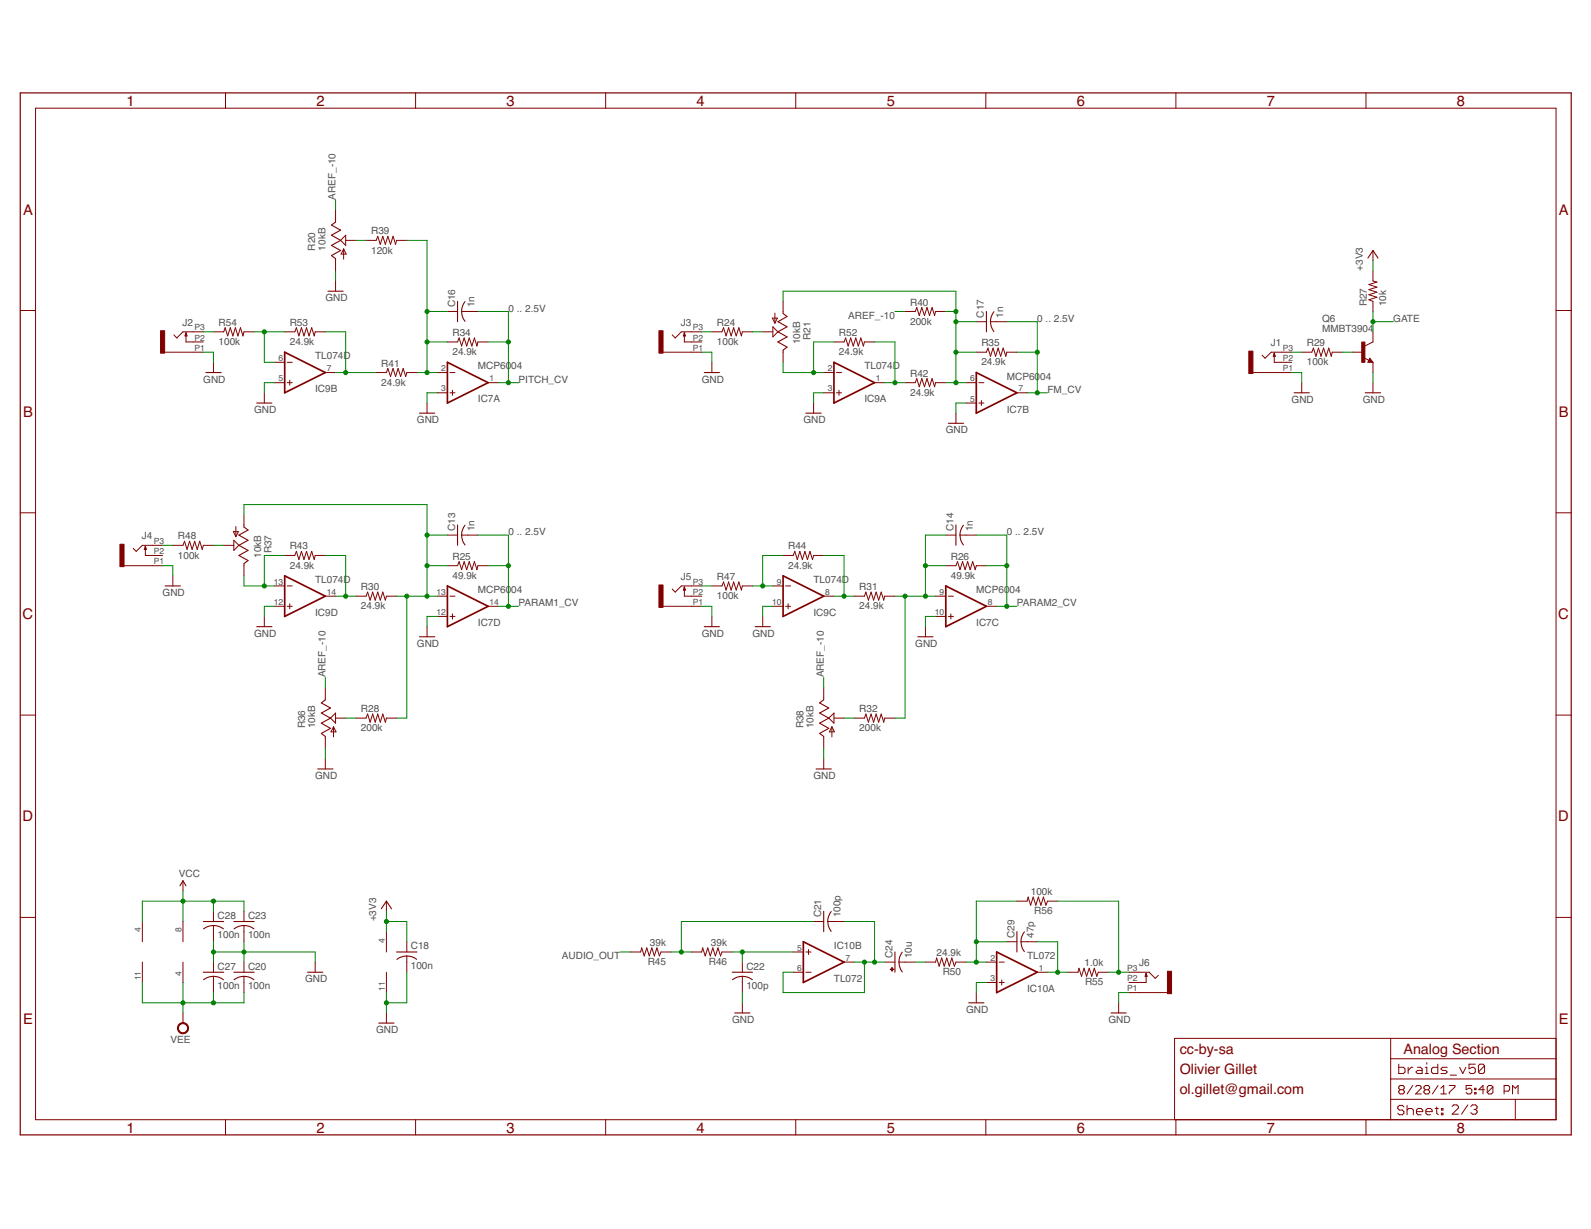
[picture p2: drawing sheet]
<svg xmlns="http://www.w3.org/2000/svg" width="279mm" height="216mm" viewBox="0 0 279 216" stroke-linecap="round" stroke-linejoin="round" font-family="sans-serif">
<g fill="none" stroke="#800000" stroke-width=".18">
<path d="M6.2 19h267.1v177.7h-267.1zM39.6 16.3v2.7M73 16.3v2.7M106.4 16.3v2.7M139.7 16.3v2.7M173.1 16.3v2.7M206.5 16.3v2.7M239.9 16.3v2.7M58.9 36.9v2.1M3.6 54.5h2.6M32.7 58.5v1.6h3M35.7 58.3h-3.6l-1 1.1-.6-.6"/>
<path d="M37.5 58.3h1.8l.2-.7 .5 1.4 .4-1.4 .5 1.4 .4-1.4 .5 1.4 .4-1.4 .5 1.4 .1-.7h1.8M50 58.3h1.8l.2-.7 .5 1.4 .4-1.4 .5 1.4 .4-1.4 .5 1.4 .4-1.4 .5 1.4 .2-.7h1.7M58.9 45.4v2.2M58.9 49.4v1.8M60.3 43.7v1.8M60.3 43.7l.5 .9h-.9zM60.7 41.3v1.8l-.9-.9zM60.7 42.2h1.8M64.3 42.2h1.8l.2-.7 .5 1.4 .4-1.4 .5 1.4 .4-1.4 .5 1.4 .4-1.4 .5 1.4 .1-.7h1.8M78.6 54.7h1.7M81.1 54.7h2.8M120.2 58.5v1.6h3"/>
<path d="M123.2 58.3h-3.5l-1.1 1.1-.6-.6M125 58.3h1.8l.3-.7 .4 1.4 .5-1.4 .4 1.4 .4-1.4 .5 1.4 .5-1.4 .4 1.4 .2-.7h1.7M133.9 58.3h1.8M135.6 55.9h.9l-.4 .9zM135.7 57.4l.9 .9-.9 .9zM136.1 55v1.8M137.5 52.9v2.2M158.9 54.7h1.8l.3-.7 .4 1.4 .5-1.4 .4 1.4 .5-1.4 .4 1.4 .5-1.4 .4 1.4 .2-.7h1.8M171.4 56.5h1.8M173.9 56.5h2.9M241.1 58.3v1.8l-1.4 .7M241.1 44v1.8"/>
<path d="M241.1 47.6v1.8l.7 .2-1.4 .4 1.4 .4-1.4 .5 1.4 .4-1.4 .5 1.4 .4-1.4 .5 .7 .2v1.8M273.3 54.5h2.6M28.9 61.9h6.8M37.5 63.6v1.8M46.4 69v1.8M48.2 67.2h1.8M48.2 63.6h1.8M50.4 67.2h.9M50.4 63.6h.9M50.9 66.8v.9M57.1 65.4h1.8M66.1 65.4h1.8l.2-.7 .5 1.4 .4-1.4 .5 1.4 .4-1.4 .5 1.4 .4-1.4 .4 1.4 .2-.7h1.8"/>
<path d="M75 70.8v1.8M76.8 65.4h1.8M76.8 69h1.8M78.6 60.1h1.7l.3-.7 .5 1.4 .4-1.4 .5 1.4 .4-1.4 .5 1.4 .4-1.4 .5 1.4 .1-.7h1.8M79 65.4h.9M79 69h.9M79.5 68.6v.8M85.7 67.2h1.8M116.4 61.9h6.8M125 63.6v1.8M137.5 61.5v2.1M142.9 70.8v1.8"/>
<path d="M144.7 65.4h1.8M144.7 69h1.8M146.5 60.1h1.7l.3-.7 .4 1.4 .5-1.4 .4 1.4 .5-1.4 .4 1.4 .5-1.4 .4 1.4 .2-.7h1.8M146.9 65.4h.9M146.9 69h.9M147.3 68.6v.8M153.6 67.2h1.8M158.9 67.2h1.8l.3-.7 .4 1.4 .5-1.4 .4 1.4 .5-1.4 .4 1.4 .5-1.4 .4 1.4 .2-.7h1.8M167.9 72.6v1.8M169.7 67.2h1.7M169.7 70.8h1.7M171.4 61.9h1.8l.3-.7 .4 1.4 .5-1.4 .4 1.4 .5-1.4 .4 1.4 .5-1.4 .4 1.4 .2-.7h1.8"/>
<path d="M171.9 67.2h.9M171.9 70.8h.9M172.3 70.4v.8M178.6 69h1.8M220 65.4h6.8M223.8 62v1.6h3M226.8 61.9h-3.6l-1 1-.6-.5M228.6 61.9h1.8l.3-.7 .4 1.4 .4-1.4 .5 1.4 .4-1.4 .5 1.4 .4-1.4 .5 1.4 .2-.7h1.8M228.6 67.2v1.8M237.5 61.9h1.8M239.5 62.9l.9 .4M240.6 62.9l.5 .7h-.9z"/>
<path d="M241.1 63.6v1.8M241.1 67.2v1.8M3.6 90.1h2.6M21.8 99.4h6.8M25.5 96v1.6h3.1M28.6 95.8h-3.6l-1.1 1.1-.5-.6M30.4 95.8h1.7l.3-.7 .5 1.4 .4-1.4 .4 1.4 .5-1.4 .4 1.4 .5-1.4 .4 1.4 .2-.7h1.8M39.3 95.8h1.8M41 93.4h.9l-.5 .9zM41.1 94.9l.9 .9-.9 .9zM41.4 92.5v1.8M42.8 90.4v2.2"/>
<path d="M42.8 99v2.2M50 97.6h1.8l.2-.7 .5 1.4 .4-1.4 .5 1.4 .4-1.4 .5 1.4 .4-1.4 .5 1.4 .2-.7h1.7M78.6 99.4h1.7l.3-.7 .5 1.4 .4-1.4 .5 1.4 .4-1.4 .5 1.4 .4-1.4 .5 1.4 .1-.7h1.8M78.6 94h1.7M81.1 94h2.8M137.5 97.6h1.8l.3-.7 .4 1.4 .5-1.4 .4 1.4 .5-1.4 .4 1.4 .4-1.4 .5 1.4 .2-.7h1.8M166.1 99.4h1.8l.2-.7 .5 1.4 .4-1.4 .5 1.4 .4-1.4 .5 1.4 .4-1.4 .5 1.4 .1-.7h1.8M166.1 94h1.8M168.6 94h2.8M273.3 90.1h2.6M30.4 101.2v1.7M46.4 108.3v1.8"/>
<path d="M48.2 106.5h1.8M48.2 102.9h1.8M50.4 106.5h.9M50.4 102.9h.9M50.9 106.1v.9M57.1 104.7h1.8M62.5 104.7h1.8l.3-.7 .4 1.4 .4-1.4 .5 1.4 .4-1.4 .5 1.4 .4-1.4 .5 1.4 .2-.7h1.7M75 110.1v1.8M76.8 104.7h1.8M76.8 108.3h1.8M79 104.7h.9M79 108.3h.9"/>
<path d="M79.5 107.8v1M85.7 106.5h1.8M116.4 106.5h6.8M120.2 103.1v1.6h3M123.2 102.9h-3.5l-1.1 1.1-.6-.5M125 102.9h1.8l.3-.7 .4 1.5 .5-1.5 .4 1.5 .4-1.5 .5 1.5 .5-1.5 .4 1.5 .2-.8h1.7M125 108.3v1.8M133.9 108.3v1.8M135.7 106.5h1.8M135.7 102.9h1.8M138 106.5h.9M138 102.9h.9"/>
<path d="M138.4 106.1v.9M144.7 104.7h1.8M150 104.7h1.8l.3-.7 .4 1.4 .5-1.4 .4 1.4 .5-1.4 .4 1.4 .4-1.4 .5 1.4 .2-.7h1.8M162.5 110.1v1.8M164.3 104.7h1.8M164.3 108.3h1.8M166.5 104.7h.9M166.5 108.3h.9M167 107.8v1M173.2 106.5h1.8M3.6 125.6h2.6M57.1 120.8v2.1"/>
<path d="M57.1 129.4v2.1M57.1 133.3v1.8M58.6 127.7v1.8M58.6 127.7l.4 .9h-.9zM58.9 125.3v1.7l-.9-.8zM58.9 126.2h1.8M62.5 126.2h1.8l.3-.8 .4 1.5 .4-1.5 .5 1.5 .4-1.5 .5 1.5 .4-1.5 .5 1.5 .2-.7h1.7M144.7 120.8v2.1M144.7 129.4v2.1M144.7 133.3v1.8M145.5 126.2l1-.9v1.7zM146.1 127.7l.4 .9h-.9z"/>
<path d="M146.1 127.7v1.8M146.5 126.2h1.7M150 126.2h1.8l.3-.8 .4 1.5 .5-1.5 .4 1.5 .5-1.5 .4 1.5 .4-1.5 .5 1.5 .2-.7h1.8M273.3 125.6h2.6M32.1 154.7v1.8M67.9 158.3v1.8M178.6 158.3h1.8l.2-.7 .4 1.4 .4-1.4 .5 1.4 .5-1.4 .4 1.4 .4-1.4 .5 1.4 .3-.7h1.7M3.6 161.2h2.6M25 161.9v3.5M25 169v3.6M32.1 161.9v3.5M32.1 169v3.6"/>
<path d="M32.1 177.9v1.8M37.5 160.1v1.8M37.5 162.6v2.8M37.5 169v1.8M37.5 171.5v2.9M42.8 160.1v1.8M42.8 162.6v2.8M42.8 169v1.8M42.8 171.5v2.9M55.4 169v1.8M67.9 163.7v3.5M67.9 170.8v3.6"/>
<path d="M67.9 177.9v1.8M71.4 165.4v1.8M71.4 167.9v2.9M110.7 167.2h1.8l.2-.7 .4 1.4 .5-1.4 .4 1.4 .5-1.4 .4 1.4 .5-1.4 .4 1.4 .3-.7h1.8M121.4 167.2h1.8l.2-.7 .4 1.4 .5-1.4 .4 1.4 .5-1.4 .4 1.4 .5-1.4 .4 1.4 .3-.7h1.8M130.4 169v1.8M130.4 171.5v2.9M130.4 176.2v1.7M139.3 170.8h1.8M139.3 167.2h1.8M141.5 170.8h.9M141.5 167.2h.9"/>
<path d="M142 166.8v.9M142.9 161.9h1.8M145.4 161.9h2.8M148.2 169h1.8M155.4 169h1.8M157.9 169h2.8M162.5 169h1.8l.2-.7 .4 1.4 .5-1.4 .4 1.4 .5-1.4 .4 1.4 .5-1.4 .4 1.4 .3-.7h1.8M171.4 174.4v1.8M173.2 172.6h1.8M173.2 169h1.8M175.5 172.6h.9M175.5 169h.9"/>
<path d="M175.9 172.1v.9M176.8 165.4h1.8M179.3 165.4h2.9M182.2 170.8h1.8M187.5 170.8h1.8l.2-.7 .4 1.4 .5-1.4 .4 1.4 .5-1.4 .4 1.4 .5-1.4 .4 1.4 .3-.7h1.8M196.4 176.2v1.7M198.2 170.8h3.6l1.1 1.1 .5-.6M198.2 174.4h6.8M201.3 171v1.6h-3.1M273.3 161.2h2.6M39.6 196.7v2.7M73 196.7v2.7"/>
<path d="M106.4 196.7v2.7M139.7 196.7v2.7M173.1 196.7v2.7M206.5 196.7v2.7M239.9 196.7v2.7M244.2 193.1h29.1M244.2 182.4v14.3M244.2 189.5h29.1M244.2 186h29.1M245.6 186.9v1.7h.9l.2-.3v-.5l-.2-.3h-.9M245.9 191.4l-.3-.2v-.3l.3-.2h.5l.2 .2v.3l-.2 .2M245.9 191.4l-.3 .3v.2l.3 .3h.5l.2-.3v-.2l-.2-.3"/>
<path d="M245.9 191.4h.5M246.5 194.5l-.2-.3h-.6l-.2 .3v.2l.2 .3h.6l.2 .3v.3l-.2 .2h-.6l-.2-.2M247.1 195l.3-.3h.5l.3 .3v.8M247.1 194.2v1.6M247.3 187.5v1.1M248.1 190.7l-1 1.5M248.1 187.5h-.3l-.5 .5M248.6 190.9l.2-.2h.5l.3 .2v.3l-1 1h1M248.8 195.3h1.1v-.3l-.3-.3h-.6l-.2 .3v.6l.2 .2h.6M248.9 187.5h.6l.2 .3v.8h-.8l-.2-.3 .2-.3h.8M250.3 188.6h.5M250.3 187.5h.3v1.1"/>
<path d="M250.3 191.4l-.2-.2v-.3l.2-.2h.5l.3 .2v.3l-.3 .2M250.3 191.4l-.2 .3v.2l.2 .3h.5l.3-.3v-.2l-.3-.3M250.3 191.4h.5M250.4 195.3h1.1v-.3l-.3-.3h-.5l-.3 .3v.6l.3 .2h.5M250.6 186.7v.2M252 194.7h.6M252.3 194.5v1.1l.3 .2M252.5 186.9v1.7h-.8l-.3-.3v-.5l.3-.3h.8M252.5 190.7l-1 1.5M253 192.2h1M253 191.2l.5-.5v1.5M253.1 194.7h.3v.3h-.3z"/>
<path d="M253.1 195.6h.3v.2h-.3zM254.1 187.5h-.8l-.3 .3 .3 .2h.6l.2 .3-.2 .3h-.9M254.5 190.7h1v.2l-1 1v.3M254.7 188.9h1.1M255 194.4l.3-.3h.5l.3 .3v.2l-1.1 1.1h1.1M256.3 187.5l.6 1.1 .5-1.1M257.8 194.1l-1.1 1.6M258.3 194.4l.3-.3h.5l.3 .3v.2l-.3 .3M258.5 190.7h-1v.7l.5-.2h.2l.3 .2v.5l-.3 .3h-.5l-.2-.3M258.8 194.9h.3M259 191.9h.2v.3h-.2zM259 191.2h.2v.2h-.2z"/>
<path d="M259.1 186.9h-1.1v.9l.5-.3h.3l.3 .3v.5l-.3 .3h-.5l-.3-.3M259.1 194.9l.3 .3v.3l-.3 .2h-.5l-.3-.2M260.7 191.4h-1l.7-.7v1.5M260.7 187.2v1.1l-.3 .3h-.5l-.3-.3M260.7 187.2l-.3-.3h-.5l-.3 .3v1.1M260.7 187.2l-1.1 1.1M262.2 190.9l-.3-.2h-.5l-.2 .2v1M262.2 190.9v1l-.3 .3h-.5l-.2-.3M262.2 190.9l-1 1M264.1 191.7h.8l.2-.3v-.5l-.2-.2h-.8v1.5M265.6 192.2v-1.5l.5 .5 .5-.5v1.5M266.1 193.1v3.6"/>
<path d="M273.3 182.4h-67v14.3"/>
</g>
<g fill="none" stroke="#800000" stroke-width=".19">
<path d="M58.9 39l-.7 .5 1.6 .9-1.6 .9 1.6 .9-1.6 .9 1.6 .9-1.6 .9 .7 .5M32.7 58.5l.2 .5h-.4zM57.6 51.2h2.7M80.3 52.9v3.6M81.7 53a2.84 2.84 0 0 0 0 3.5M120.2 58.5l.2 .5h-.4zM137.5 55.1l.7 .5-1.6 .9 1.6 .9-1.6 .9 1.6 .9-1.6 .9 1.6 .9-.7 .5M173.2 54.7v3.6M174.5 54.8a2.79 2.79 0 0 0 0 3.5M240.2 45.3l.9-1.3 .9 1.3M36.2 65.4h2.6M45.1 70.8h2.7"/>
<path d="M73.7 72.6h2.6M123.7 65.4h2.6M141.5 72.6h2.7M166.5 74.4h2.7M223.8 62l.2 .6h-.4zM227.3 69h2.6M239.8 69h2.6M240.6 63.3l.1 .2h-.3l.2-.4 .3 .5h-.5M25.5 96l.2 .5h-.4zM42.8 92.6l.8 .5-1.6 .9 1.6 .9-1.6 .9 1.6 .9-1.6 .9 1.6 .9-.8 .5M80.3 92.2v3.6M81.7 92.3a2.84 2.84 0 0 0 0 3.4"/>
<path d="M167.9 92.2v3.6M169.2 92.3a2.76 2.76 0 0 0 0 3.4M29 102.9h2.7M45.1 110.1h2.7M73.7 111.9h2.6M120.2 103.1l.2 .6h-.4zM123.7 110.1h2.6M132.6 110.1h2.7M161.2 111.9h2.7M55.8 135.1h2.7M57.1 122.9l-.7 .6 1.6 .9-1.6 .9 1.6 .9-1.6 .8 1.6 1-1.6 .8 .7 .6M143.3 135.1h2.7"/>
<path d="M144.7 122.9l-.8 .6 1.6 .9-1.6 .9 1.6 .9-1.6 .8 1.6 1-1.6 .8 .8 .6M31.6 155.6l.5-.9 .6 .9M67 159.6l.9-1.3 .8 1.3M35.7 170.8h3.6M35.7 161.9h3.6M35.8 163.2a2.87 2.87 0 0 1 3.4 0M35.8 172.1a2.87 2.87 0 0 1 3.4 0M41.1 170.8h3.5M41.1 161.9h3.5M41.1 163.2a2.87 2.87 0 0 1 3.5 0M41.1 172.1a2.87 2.87 0 0 1 3.5 0M54 170.8h2.7"/>
<path d="M66.5 179.7h2.7M69.6 167.2h3.6M69.7 168.5a2.84 2.84 0 0 1 3.5 0M128.6 170.8h3.5M128.6 172.1a2.87 2.87 0 0 1 3.5 0M129 177.9h2.7M144.7 160.1v3.6M146 160.1a2.79 2.79 0 0 0 0 3.5M157.2 167.2v3.6M158.5 167.3a2.87 2.87 0 0 0 0 3.5M170.1 176.2h2.7M178.6 163.7v3.5"/>
<path d="M179.9 163.7a2.84 2.84 0 0 0 0 3.5M195.1 177.9h2.7M201.3 171l.1 .5h-.3z"/>
</g>
<path d="M50 61.9l7.1 3.5-7.1 3.6zM78.6 63.6l7.1 3.6-7.1 3.6zM146.5 63.6l7.1 3.6-7.1 3.6zM171.4 65.4l7.2 3.6-7.2 3.6zM50 101.2l7.1 3.5-7.1 3.6zM78.6 102.9l7.1 3.6-7.1 3.6zM137.5 101.2l7.2 3.5-7.2 3.6zM166.1 102.9l7.1 3.6-7.1 3.6zM141.1 165.4l7.1 3.6-7.1 3.6zM175 167.2l7.2 3.6-7.2 3.6z" fill="none" stroke="#800000" stroke-width=".3"/>
<g fill="#800000" stroke="#800000" stroke-width=".18">
<path d="M239.1 60.1h.6v3.5h-.6z"/>
<path d="M156.6 170l.1 .6z"/>
<path d="M156.3 170.2l.7 .1z"/>
<path d="M219.3 61.7h.7v3.9h-.7z"/>
<path d="M28.2 58.1h.7v3.9h-.7z"/>
<path d="M115.7 58.1h.7v3.9h-.7z"/>
<path d="M21.1 95.6h.7v3.9h-.7z"/>
<path d="M115.7 102.8h.7v3.9h-.7z"/>
<path d="M205 170.6h.7v4h-.7z"/>
</g>
<path d="M3.6 16.3h272.3v183.1h-272.3z" fill="none" stroke="#800000" stroke-width=".21"/>
<path d="M31.5 179.9a.98 .98 0 0 1 1.5 .3 .98 .98 0 0 1-.6 1.4 .98 .98 0 0 1-1.2-1h.1a.81 .81 0 0 1 1.1-.7 .81 .81 0 0 1 .3 1.3 .81 .81 0 0 1-1.3-.3l-.1-.3h-.1v-.3z" fill-rule="evenodd" fill="#800000" stroke="#800000" stroke-width=".18"/>
<g fill="none" stroke="#008000" stroke-width=".18">
<path d="M58.9 35.1v1.8M35.7 58.3h1.8M44.6 58.3h5.4M46.4 58.3v5.3h1.8M57.1 58.3h3.6v7.1M58.9 47.6v1.8M62.5 42.2h1.8M71.4 42.2h3.6v23.2M75 54.7h3.6M83.9 54.7h5.4v12.5M123.2 58.3h1.8M132.1 58.3h1.8"/>
<path d="M137.5 52.9v-1.7h30.4v16M157.2 54.7h1.7M166.1 54.7h1.8M167.9 56.5h3.5M176.8 56.5h5.4v12.5M241.1 45.8v1.8M241.1 54.7v3.6M241.1 56.5h3.6M35.7 61.9h1.8v1.7M48.2 67.2h-1.8v1.8M58.9 65.4h7.2M73.2 65.4h3.6"/>
<path d="M75 60.1h3.6M76.8 69h-1.8v1.8M85.7 60.1h3.6M87.5 67.2h3.6M123.2 61.9h1.8v1.7M137.5 63.6v1.8h7.2M144.7 69h-1.8v1.8M146.5 60.1h-3.6v5.3M153.6 60.1h3.6v7.1M155.4 67.2h3.5M166.1 67.2h3.6M167.9 61.9h3.5"/>
<path d="M169.7 70.8h-1.8v1.8M178.6 61.9h3.6M180.4 69h3.6M226.8 61.9h1.8M226.8 65.4h1.8v1.8M235.8 61.9h1.7M241.1 65.4v1.8M28.6 99.4h1.8v1.8M28.6 95.8h1.8M37.5 95.8h1.8M42.8 90.4v-1.8h32.2v16.1M50 97.6h-3.6v5.3"/>
<path d="M57.1 97.6h3.6v7.1M75 99.4h3.6M75 94h3.6M83.9 94h5.4v12.5M85.7 99.4h3.6M137.5 97.6h-3.6v5.3M144.7 97.6h3.5v7.1M162.5 99.4h3.6M166.1 94h-3.6v10.7M171.4 94h5.4v12.5M173.2 99.4h3.6M42.8 101.2v1.7h5.4"/>
<path d="M48.2 106.5h-1.8v1.8M57.1 119v1.8M58.9 104.7h3.6M69.6 104.7h7.2M71.4 104.7v21.5h-1.8M76.8 108.3h-1.8v1.8M87.5 106.5h3.6M123.2 106.5h1.8v1.8M123.2 102.9h1.8M132.1 102.9h3.6M135.7 106.5h-1.8v1.8M144.7 119v1.8"/>
<path d="M146.5 104.7h3.5M157.2 104.7h7.1M158.9 104.7v21.5h-1.7M164.3 108.3h-1.8v1.8M175 106.5h3.6M57.1 131.5v1.8M60.7 126.2h1.8M144.7 131.5v1.8M148.2 126.2h1.8M32.1 156.5v5.4M37.5 158.3v1.8M178.6 158.3h-7.2v10.7"/>
<path d="M185.7 158.3h10.7v12.5M25 172.6v3.6h17.8v-1.8M32.1 172.6v5.3M37.5 165.4v3.6M37.5 174.4v1.8M37.5 167.2h17.9v1.8M42.8 160.1v-1.8h-17.8v3.6M42.8 165.4v3.6M67.9 160.1v3.6M67.9 174.4v3.5M67.9 161.9h3.5v3.5M71.4 170.8v5.4h-3.5"/>
<path d="M108.9 167.2h1.8M117.9 167.2h3.5M128.6 167.2h10.7M130.4 167.2v1.8M130.4 174.4v1.8M142.9 161.9h-23.2v5.3M148.2 161.9h5.4v7.1M150 169h5.4M151.8 169v5.4h-14.3v-3.6h1.8M160.7 169h1.8M169.7 169h3.5M171.4 165.4h5.4"/>
<path d="M173.2 172.6h-1.8v1.8M182.2 165.4h3.5v5.4M184 170.8h3.5M194.7 170.8h3.5M198.2 174.4h-1.8v1.8"/>
</g>
<g fill="#008000" stroke="#008000" stroke-width=".18">
<circle cx="42.8" cy="167.2" r=".36"/>
<circle cx="37.5" cy="167.2" r=".36"/>
<circle cx="67.9" cy="176.2" r=".36"/>
<circle cx="46.4" cy="58.3" r=".36"/>
<circle cx="60.7" cy="65.4" r=".36"/>
<circle cx="75" cy="65.4" r=".36"/>
<circle cx="75" cy="60.1" r=".36"/>
<circle cx="75" cy="54.7" r=".36"/>
<circle cx="89.3" cy="67.2" r=".36"/>
<circle cx="89.3" cy="60.1" r=".36"/>
<circle cx="142.9" cy="65.4" r=".36"/>
<circle cx="157.2" cy="67.2" r=".36"/>
<circle cx="167.9" cy="67.2" r=".36"/>
<circle cx="167.9" cy="61.9" r=".36"/>
<circle cx="167.9" cy="56.5" r=".36"/>
<circle cx="167.9" cy="54.7" r=".36"/>
<circle cx="46.4" cy="102.9" r=".36"/>
<circle cx="60.7" cy="104.7" r=".36"/>
<circle cx="148.2" cy="104.7" r=".36"/>
<circle cx="89.3" cy="106.5" r=".36"/>
<circle cx="89.3" cy="99.4" r=".36"/>
<circle cx="176.8" cy="106.5" r=".36"/>
<circle cx="176.8" cy="99.4" r=".36"/>
<circle cx="133.9" cy="102.9" r=".36"/>
<circle cx="241.1" cy="56.5" r=".36"/>
<circle cx="67.9" cy="161.9" r=".36"/>
<circle cx="151.8" cy="169" r=".36"/>
<circle cx="153.6" cy="169" r=".36"/>
<circle cx="130.4" cy="167.2" r=".36"/>
<circle cx="119.7" cy="167.2" r=".36"/>
<circle cx="185.7" cy="170.8" r=".36"/>
<circle cx="182.2" cy="69" r=".36"/>
<circle cx="182.2" cy="61.9" r=".36"/>
<circle cx="196.4" cy="170.8" r=".36"/>
<circle cx="171.4" cy="169" r=".36"/>
<circle cx="171.4" cy="165.4" r=".36"/>
<circle cx="162.5" cy="104.7" r=".36"/>
<circle cx="158.9" cy="104.7" r=".36"/>
<circle cx="162.5" cy="99.4" r=".36"/>
<circle cx="75" cy="104.7" r=".36"/>
<circle cx="75" cy="99.4" r=".36"/>
<circle cx="75" cy="94" r=".36"/>
<circle cx="71.4" cy="104.7" r=".36"/>
<circle cx="32.1" cy="176.2" r=".36"/>
<circle cx="37.5" cy="176.2" r=".36"/>
<circle cx="37.5" cy="158.3" r=".36"/>
<circle cx="32.1" cy="158.3" r=".36"/>
</g>
<g font-size="2.6" fill="#800000">
<text x="22.2" y="18.6">1</text>
<text x="55.6" y="18.6">2</text>
<text x="89" y="18.6">3</text>
<text x="122.3" y="18.6">4</text>
<text x="155.7" y="18.6">5</text>
<text x="189.1" y="18.6">6</text>
<text x="222.5" y="18.6">7</text>
<text x="255.8" y="18.6">8</text>
<text x="4" y="37.7">A</text>
<text x="273.7" y="37.7">A</text>
<text x="4" y="73.2">B</text>
<text x="273.7" y="73.2">B</text>
<text x="4" y="108.8">C</text>
<text x="273.7" y="108.8">C</text>
<text x="4" y="144.3">D</text>
<text x="273.7" y="144.3">D</text>
<text x="4" y="179.8">E</text>
<text x="273.7" y="179.8">E</text>
<text x="22.2" y="198.9">1</text>
<text x="55.6" y="198.9">2</text>
<text x="89" y="198.9">3</text>
<text x="122.3" y="198.9">4</text>
<text x="155.7" y="198.9">5</text>
<text x="189.1" y="198.9">6</text>
<text x="222.5" y="198.9">7</text>
<text x="255.8" y="198.9">8</text>
</g>
<g font-size="2.5" fill="#800000">
<text x="207.2" y="185.1">cc-by-sa</text>
<text x="246.5" y="185.1">Analog Section</text>
<text x="207.2" y="188.7">Olivier Gillet</text>
<text x="207.2" y="192.2">ol.gillet@gmail.com</text>
</g>
<g font-size="1.8" fill="#505050">
<text x="58.9" y="35.1" transform="rotate(-90 58.9 35.1)">AREF_-10</text>
<text x="65.2" y="41.2">R39</text>
<text x="55.4" y="44" transform="rotate(-90 55.4 44)">R20</text>
<text x="57.1" y="44" transform="rotate(-90 57.1 44)">10kB</text>
<text x="65.2" y="44.5">120k</text>
<text x="239.3" y="47.6" transform="rotate(-90 239.3 47.6)">+3V3</text>
<text x="57.1" y="52.9">GND</text>
<text x="159.8" y="53.7">R40</text>
<text x="240.1" y="53.8" transform="rotate(-90 240.1 53.8)">R27</text>
<text x="243.4" y="53.8" transform="rotate(-90 243.4 53.8)">10k</text>
<text x="32.1" y="57.2">J2</text>
<text x="38.4" y="57.2">R54</text>
<text x="50.9" y="57.2">R53</text>
<text x="79.5" y="59">R34</text>
<text x="79.9" y="54" transform="rotate(-90 79.9 54)">C16</text>
<text x="83.3" y="54" transform="rotate(-90 83.3 54)">1n</text>
<text x="89.3" y="54.7">0 .. 2.5V</text>
<text x="119.6" y="57.2">J3</text>
<text x="125.9" y="57.2">R24</text>
<text x="142.3" y="59.7" transform="rotate(-90 142.3 59.7)">R21</text>
<text x="147.3" y="59">R52</text>
<text x="149" y="56">AREF_-10</text>
<text x="159.8" y="57">200k</text>
<text x="172.8" y="55.8" transform="rotate(-90 172.8 55.8)">C17</text>
<text x="176.2" y="55.8" transform="rotate(-90 176.2 55.8)">1n</text>
<text x="182.2" y="56.5">0 .. 2.5V</text>
<text x="232.2" y="58.3">MMBT3904</text>
<text x="232.2" y="56.5">Q6</text>
<text x="244.7" y="56.5">GATE</text>
<text x="38.4" y="60.6">100k</text>
<text x="50.9" y="60.6">24.9k</text>
<text x="55.4" y="63.1">TL074D</text>
<text x="67" y="64.4">R41</text>
<text x="79.5" y="62.4">24.9k</text>
<text x="83.9" y="64.9">MCP60</text>
<text x="89.8" y="64.9">04</text>
<text x="125.9" y="60.6">100k</text>
<text x="140.5" y="60.5" transform="rotate(-90 140.5 60.5)">10kB</text>
<text x="147.3" y="62.4">24.9k</text>
<text x="151.8" y="64.9">TL074D</text>
<text x="172.3" y="64.2">24.9k</text>
<text x="172.3" y="60.8">R35</text>
<text x="223.2" y="60.8">J1</text>
<text x="229.5" y="64.2">100k</text>
<text x="229.5" y="60.8">R29</text>
<text x="35.7" y="67.2">GND</text>
<text x="55.4" y="68.9">IC9B</text>
<text x="67" y="67.8">24.9k</text>
<text x="83.9" y="70.7">IC7A</text>
<text x="91.1" y="67.2">PITCH_CV</text>
<text x="123.2" y="67.2">GND</text>
<text x="151.8" y="70.7">IC9A</text>
<text x="159.8" y="69.5">24.9k</text>
<text x="159.8" y="66.2">R42</text>
<text x="176.8" y="66.7">MCP60</text>
<text x="182.7" y="66.7">04</text>
<text x="183.9" y="69">FM_CV</text>
<text x="226.8" y="70.8">GND</text>
<text x="239.3" y="70.8">GND</text>
<text x="44.6" y="72.6">GND</text>
<text x="73.2" y="74.4">GND</text>
<text x="141.1" y="74.4">GND</text>
<text x="166.1" y="76.2">GND</text>
<text x="176.8" y="72.5">IC7B</text>
<text x="24.9" y="94.7">J4</text>
<text x="31.2" y="94.7">R48</text>
<text x="79.9" y="93.3" transform="rotate(-90 79.9 93.3)">C13</text>
<text x="83.3" y="93.3" transform="rotate(-90 83.3 93.3)">1n</text>
<text x="89.3" y="94">0 .. 2.5V</text>
<text x="167.4" y="93.3" transform="rotate(-90 167.4 93.3)">C14</text>
<text x="170.8" y="93.3" transform="rotate(-90 170.8 93.3)">1n</text>
<text x="176.8" y="94">0 .. 2.5V</text>
<text x="31.2" y="98.1">100k</text>
<text x="45.9" y="98" transform="rotate(-90 45.9 98)">10kB</text>
<text x="47.7" y="97.2" transform="rotate(-90 47.7 97.2)">R37</text>
<text x="50.9" y="99.9">24.9k</text>
<text x="50.9" y="96.5">R43</text>
<text x="79.5" y="101.7">49.9k</text>
<text x="79.5" y="98.3">R25</text>
<text x="119.6" y="101.9">J5</text>
<text x="125.9" y="101.9">R47</text>
<text x="138.4" y="99.9">24.9k</text>
<text x="138.4" y="96.5">R44</text>
<text x="167" y="101.7">49.9k</text>
<text x="167" y="98.3">R26</text>
<text x="28.6" y="104.7">GND</text>
<text x="55.4" y="102.4">TL074D</text>
<text x="63.4" y="107">24.9k</text>
<text x="63.4" y="103.7">R30</text>
<text x="83.9" y="104.2">MCP60</text>
<text x="89.8" y="104.2">04</text>
<text x="91.1" y="106.5">PARAM1_CV</text>
<text x="125.9" y="105.3">100k</text>
<text x="142.9" y="102.4">TL074D</text>
<text x="150.9" y="107">24.9k</text>
<text x="150.9" y="103.7">R31</text>
<text x="171.4" y="104.2">MCP60</text>
<text x="177.3" y="104.2">04</text>
<text x="178.6" y="106.5">PARAM2_CV</text>
<text x="44.6" y="111.9">GND</text>
<text x="55.4" y="108.2">IC9D</text>
<text x="73.2" y="113.7">GND</text>
<text x="83.9" y="110">IC7D</text>
<text x="123.2" y="111.9">GND</text>
<text x="132.2" y="111.9">GND</text>
<text x="142.9" y="108.2">IC9C</text>
<text x="160.7" y="113.7">GND</text>
<text x="171.4" y="110">IC7C</text>
<text x="57.1" y="119" transform="rotate(-90 57.1 119)">AREF_-10</text>
<text x="144.7" y="119" transform="rotate(-90 144.7 119)">AREF_-10</text>
<text x="63.4" y="125.1">R28</text>
<text x="150.9" y="125.1">R32</text>
<text x="53.6" y="127.9" transform="rotate(-90 53.6 127.9)">R36</text>
<text x="55.4" y="127.9" transform="rotate(-90 55.4 127.9)">10kB</text>
<text x="63.4" y="128.5">200k</text>
<text x="141.1" y="127.9" transform="rotate(-90 141.1 127.9)">R38</text>
<text x="142.9" y="127.9" transform="rotate(-90 142.9 127.9)">10kB</text>
<text x="150.9" y="128.5">200k</text>
<text x="55.4" y="136.9">GND</text>
<text x="142.9" y="136.9">GND</text>
<text x="31.4" y="154">VCC</text>
<text x="38.2" y="161.4">C28</text>
<text x="43.6" y="161.4">C23</text>
<text x="66.1" y="161.9" transform="rotate(-90 66.1 161.9)">+3V3</text>
<text x="144.2" y="161.2" transform="rotate(-90 144.2 161.2)">C21</text>
<text x="147.6" y="161.2" transform="rotate(-90 147.6 161.2)">100p</text>
<text x="181" y="157.2">100k</text>
<text x="181.6" y="160.6">R56</text>
<text x="38.2" y="164.8">100n</text>
<text x="43.6" y="164.8">100n</text>
<text x="72.1" y="166.8">C18</text>
<text x="114.1" y="166.2">39k</text>
<text x="124.9" y="166.2">39k</text>
<text x="146.4" y="166.8">IC10B</text>
<text x="164.5" y="167.9">24.9k</text>
<text x="178.1" y="164.7" transform="rotate(-90 178.1 164.7)">C29</text>
<text x="181.5" y="164.7" transform="rotate(-90 181.5 164.7)">47p</text>
<text x="38.2" y="173.8">100n</text>
<text x="38.2" y="170.4">C27</text>
<text x="43.6" y="173.8">100n</text>
<text x="43.6" y="170.4">C20</text>
<text x="53.6" y="172.6">GND</text>
<text x="72.1" y="170.2">100n</text>
<text x="98.7" y="168.5">AUDIO_OUT</text>
<text x="113.8" y="169.5">R45</text>
<text x="124.5" y="169.5">R46</text>
<text x="131.1" y="173.8">100p</text>
<text x="131.1" y="170.4">C22</text>
<text x="146.4" y="172.6">TL072</text>
<text x="156.7" y="168.3" transform="rotate(-90 156.7 168.3)">C24</text>
<text x="160.1" y="168.3" transform="rotate(-90 160.1 168.3)">10u</text>
<text x="165.6" y="171.3">R50</text>
<text x="180.4" y="168.5">TL072</text>
<text x="190.5" y="169.7">1.0k</text>
<text x="190.6" y="173.1">R55</text>
<text x="200" y="169.7">J6</text>
<text x="128.6" y="179.7">GND</text>
<text x="169.7" y="177.9">GND</text>
<text x="180.4" y="174.3">IC10A</text>
<text x="194.7" y="179.7">GND</text>
<text x="30" y="183.2">VEE</text>
<text x="66.1" y="181.5">GND</text>
</g>
<g font-size="1.5" fill="#505050">
<text x="34.2" y="58">P3</text>
<text x="34.2" y="59.8">P2</text>
<text x="121.7" y="58">P3</text>
<text x="121.7" y="59.8">P2</text>
<text x="34.2" y="61.6">P1</text>
<text x="48.9" y="63.4">6</text>
<text x="57.4" y="65.2">7</text>
<text x="77.5" y="65.2">2</text>
<text x="121.7" y="61.6">P1</text>
<text x="145.4" y="65.2">2</text>
<text x="225.3" y="65.2">P1</text>
<text x="225.3" y="61.6">P3</text>
<text x="225.3" y="63.4">P2</text>
<text x="48.9" y="67">5</text>
<text x="77.5" y="68.8">3</text>
<text x="86" y="67">1</text>
<text x="145.4" y="68.8">3</text>
<text x="153.8" y="67">1</text>
<text x="170.4" y="67">6</text>
<text x="170.4" y="70.5">5</text>
<text x="178.8" y="68.8">7</text>
<text x="27" y="95.5">P3</text>
<text x="27" y="99.1">P1</text>
<text x="27" y="97.3">P2</text>
<text x="48.1" y="102.7">13</text>
<text x="48.1" y="106.3">12</text>
<text x="57.4" y="104.5">14</text>
<text x="76.6" y="104.5">13</text>
<text x="86" y="106.3">14</text>
<text x="121.7" y="106.3">P1</text>
<text x="121.7" y="102.7">P3</text>
<text x="121.7" y="104.5">P2</text>
<text x="135.6" y="106.3">10</text>
<text x="136.4" y="102.7">9</text>
<text x="144.9" y="104.5">8</text>
<text x="165" y="104.5">9</text>
<text x="173.5" y="106.3">8</text>
<text x="76.6" y="108">12</text>
<text x="164.2" y="108">10</text>
<text x="24.7" y="163.8" transform="rotate(-90 24.7 163.8)">4</text>
<text x="31.9" y="163.8" transform="rotate(-90 31.9 163.8)">8</text>
<text x="67.6" y="165.6" transform="rotate(-90 67.6 165.6)">4</text>
<text x="140" y="167">5</text>
<text x="24.7" y="172.2" transform="rotate(-90 24.7 172.2)">11</text>
<text x="31.9" y="171.5" transform="rotate(-90 31.9 171.5)">4</text>
<text x="140" y="170.6">6</text>
<text x="148.5" y="168.8">7</text>
<text x="173.9" y="168.8">2</text>
<text x="173.9" y="172.3">3</text>
<text x="182.4" y="170.6">1</text>
<text x="197.9" y="170.6">P3</text>
<text x="197.9" y="172.3">P2</text>
<text x="67.6" y="174" transform="rotate(-90 67.6 174)">11</text>
<text x="197.9" y="174.1">P1</text>
</g>
</svg>
